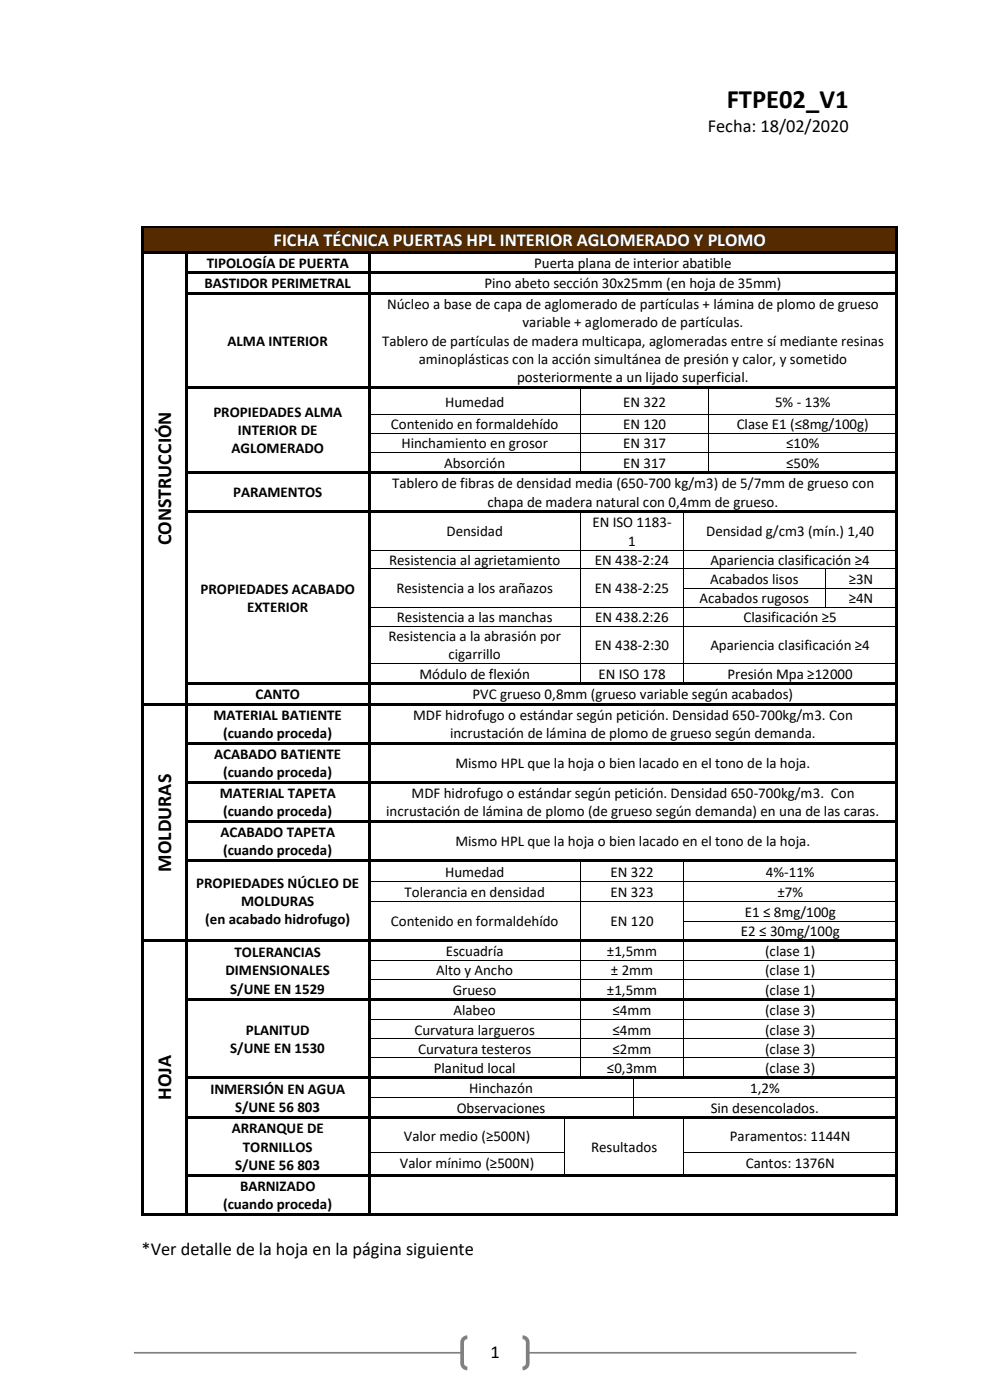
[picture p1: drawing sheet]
<svg xmlns="http://www.w3.org/2000/svg" width="210mm" height="297mm" viewBox="0 0 210 297" stroke-linecap="round" stroke-linejoin="round" font-family="sans-serif">
<path d="M28.4 287h153.3" fill="none" stroke="#808080" stroke-width=".35"/>
<path d="M98.5 283.9l.6-.2h11.7a1.1 1.1 0 0 1 1.2 1.1v4.4a1.1 1.1 0 0 1-1.2 1.1h-11.7a1.1 1.1 0 0 1-1.1-1.1v-4.4l.1-.4z" fill-rule="evenodd" fill="#fff"/>
<path d="M99.1 283.7a1.1 1.1 0 0 0-1.1 1.1v4.4a1.1 1.1 0 0 0 1.1 1.1M110.8 283.7a1.1 1.1 0 0 1 1.2 1.1v4.4a1.1 1.1 0 0 1-1.2 1.1" fill="none" stroke="#808080" stroke-width=".79" stroke-linecap="butt"/>
<g fill="#542a00">
<path d="M30.5 48.5h159.5v4.7h-159.5z" fill-rule="evenodd"/>
<path d="M32.2 48.5h156.1v4.7h-156.1z" fill-rule="evenodd"/>
</g>
<g fill="#000">
<path d="M30 47.9h.5v.6h-.5z" fill-rule="evenodd"/>
<path d="M30 47.9h.5v.5h-.5z" fill-rule="evenodd"/>
<path d="M30 48.5h.5v4.7h-.5z" fill-rule="evenodd"/>
<path d="M30 53.2h.5v.6h-.5z" fill-rule="evenodd"/>
<path d="M30 53.8h.5v3.8h-.5z" fill-rule="evenodd"/>
<path d="M30 57.6h.5v.6h-.5z" fill-rule="evenodd"/>
<path d="M30.5 47.9h159.5v.5h-159.5z" fill-rule="evenodd"/>
<path d="M30.5 53.2h8.8v.5h-8.8z" fill-rule="evenodd"/>
<path d="M39.3 53.7l.5 .1z" fill-rule="evenodd"/>
<path d="M39.3 53.2h.5v.5h-.5z" fill-rule="evenodd"/>
<path d="M39.3 53.8h.5v3.8h-.5z" fill-rule="evenodd"/>
<path d="M39.3 57.6h.5v.6h-.5z" fill-rule="evenodd"/>
<path d="M39.8 53.2h38.4v.5h-38.4z" fill-rule="evenodd"/>
<path d="M39.8 57.6h38.4v.5h-38.4z" fill-rule="evenodd"/>
<path d="M78.2 53.7l.5 .1z" fill-rule="evenodd"/>
<path d="M78.2 53.2h.5v.5h-.5z" fill-rule="evenodd"/>
<path d="M78.2 53.8h.5v3.8h-.5z" fill-rule="evenodd"/>
<path d="M78.2 57.6h.5v.6h-.5z" fill-rule="evenodd"/>
<path d="M78.7 53.2h111.3v.5h-111.3z" fill-rule="evenodd"/>
<path d="M78.7 57.6h111.3v.5h-111.3z" fill-rule="evenodd"/>
<path d="M190 47.9h.5v.6h-.5z" fill-rule="evenodd"/>
<path d="M190 47.9h.5v.5h-.5z" fill-rule="evenodd"/>
<path d="M190 48.5h.5v4.7h-.5z" fill-rule="evenodd"/>
<path d="M190 53.2h.5v.6h-.5z" fill-rule="evenodd"/>
<path d="M190 53.8h.5v3.8h-.5z" fill-rule="evenodd"/>
<path d="M190 57.6h.5v.6h-.5z" fill-rule="evenodd"/>
<path d="M30 58.2h.5v3.8h-.5z" fill-rule="evenodd"/>
<path d="M30 62h.5v.6h-.5z" fill-rule="evenodd"/>
<path d="M39.3 58.2h.5v3.8h-.5z" fill-rule="evenodd"/>
<path d="M39.3 62h.5v.6h-.5z" fill-rule="evenodd"/>
<path d="M39.8 62h38.4v.5h-38.4z" fill-rule="evenodd"/>
<path d="M78.2 58.2h.5v3.8h-.5z" fill-rule="evenodd"/>
<path d="M78.2 62h.5v.6h-.5z" fill-rule="evenodd"/>
<path d="M78.7 62h111.3v.5h-111.3z" fill-rule="evenodd"/>
<path d="M190 58.2h.5v3.8h-.5z" fill-rule="evenodd"/>
<path d="M190 62h.5v.6h-.5z" fill-rule="evenodd"/>
<path d="M30 62.6h.5v19.3h-.5z" fill-rule="evenodd"/>
<path d="M30 81.9h.5v.6h-.5z" fill-rule="evenodd"/>
<path d="M30 82.5h.5v5.3h-.5z" fill-rule="evenodd"/>
<path d="M30 87.8h.5v.2h-.5z" fill-rule="evenodd"/>
<path d="M30 88h.5v3.9h-.5z" fill-rule="evenodd"/>
<path d="M30 91.9h.5v.2h-.5z" fill-rule="evenodd"/>
<path d="M30 92.1h.5v3.9h-.5z" fill-rule="evenodd"/>
<path d="M30 96h.5v.1h-.5z" fill-rule="evenodd"/>
<path d="M39.3 62.6h.5v19.3h-.5z" fill-rule="evenodd"/>
<path d="M39.3 81.9h.5v.6h-.5z" fill-rule="evenodd"/>
<path d="M39.3 82.5h.5v5.3h-.5z" fill-rule="evenodd"/>
<path d="M39.3 87.8h.5v.2h-.5z" fill-rule="evenodd"/>
<path d="M39.3 88h.5v3.9h-.5z" fill-rule="evenodd"/>
<path d="M39.3 91.9h.5v.2h-.5z" fill-rule="evenodd"/>
<path d="M39.3 92.1h.5v3.9h-.5z" fill-rule="evenodd"/>
<path d="M39.3 96h.5v.1h-.5z" fill-rule="evenodd"/>
<path d="M39.8 81.9h38.4v.5h-38.4z" fill-rule="evenodd"/>
<path d="M78.2 62.6h.5v19.3h-.5z" fill-rule="evenodd"/>
<path d="M78.2 81.9h.5v.6h-.5z" fill-rule="evenodd"/>
<path d="M78.2 82.5h.5v5.3h-.5z" fill-rule="evenodd"/>
<path d="M78.2 87.8h.5v.2h-.5z" fill-rule="evenodd"/>
<path d="M78.2 88h.5v3.9h-.5z" fill-rule="evenodd"/>
<path d="M78.2 91.9h.5v.2h-.5z" fill-rule="evenodd"/>
<path d="M78.2 92.1h.5v3.9h-.5z" fill-rule="evenodd"/>
<path d="M78.2 96h.5v.1h-.5z" fill-rule="evenodd"/>
<path d="M78.7 81.9h44.3v.5h-44.3z" fill-rule="evenodd"/>
<path d="M123 82.4l.2 .1z" fill-rule="evenodd"/>
<path d="M123 81.9h.6v.5h-.6z" fill-rule="evenodd"/>
<path d="M123 87.8h.2v.2h-.2z" fill-rule="evenodd"/>
<path d="M123 91.9h.2v.2h-.2z" fill-rule="evenodd"/>
<path d="M123 96h.2v.1h-.2z" fill-rule="evenodd"/>
<path d="M123.6 81.9h26.7v.5h-26.7z" fill-rule="evenodd"/>
<path d="M150.3 82.4l.2 .1z" fill-rule="evenodd"/>
<path d="M150.3 81.9h.5v.5h-.5z" fill-rule="evenodd"/>
<path d="M150.3 87.8h.2v.2h-.2z" fill-rule="evenodd"/>
<path d="M150.3 91.9h.2v.2h-.2z" fill-rule="evenodd"/>
<path d="M150.3 96h.2v.1h-.2z" fill-rule="evenodd"/>
<path d="M150.8 81.9h39.2v.5h-39.2z" fill-rule="evenodd"/>
<path d="M190 62.6h.5v19.3h-.5z" fill-rule="evenodd"/>
<path d="M190 81.9h.5v.6h-.5z" fill-rule="evenodd"/>
<path d="M190 82.5h.5v5.3h-.5z" fill-rule="evenodd"/>
<path d="M190 87.8h.5v.2h-.5z" fill-rule="evenodd"/>
<path d="M190 88h.5v3.9h-.5z" fill-rule="evenodd"/>
<path d="M190 91.9h.5v.2h-.5z" fill-rule="evenodd"/>
<path d="M190 92.1h.5v3.9h-.5z" fill-rule="evenodd"/>
<path d="M190 96h.5v.1h-.5z" fill-rule="evenodd"/>
<path d="M30 96.1h.5v4h-.5z" fill-rule="evenodd"/>
<path d="M30 100.1h.5v.5h-.5z" fill-rule="evenodd"/>
<path d="M30 100.6h.5v7.7h-.5z" fill-rule="evenodd"/>
<path d="M30 108.3h.5v.6h-.5z" fill-rule="evenodd"/>
<path d="M30 108.9h.5v7.7h-.5z" fill-rule="evenodd"/>
<path d="M30 116.6h.5v.2h-.5z" fill-rule="evenodd"/>
<path d="M39.3 96.1h.5v4h-.5z" fill-rule="evenodd"/>
<path d="M39.3 100.1h.5v.5h-.5z" fill-rule="evenodd"/>
<path d="M39.3 100.6h.5v7.7h-.5z" fill-rule="evenodd"/>
<path d="M39.3 108.3h.5v.6h-.5z" fill-rule="evenodd"/>
<path d="M39.3 108.9h.5v7.7h-.5z" fill-rule="evenodd"/>
<path d="M39.3 116.6h.5v.2h-.5z" fill-rule="evenodd"/>
<path d="M39.8 100.1h38.4v.5h-38.4z" fill-rule="evenodd"/>
<path d="M39.8 108.3h38.4v.5h-38.4z" fill-rule="evenodd"/>
<path d="M78.2 96.1h.5v4h-.5z" fill-rule="evenodd"/>
<path d="M78.2 100.1h.5v.5h-.5z" fill-rule="evenodd"/>
<path d="M78.2 100.6h.5v7.7h-.5z" fill-rule="evenodd"/>
<path d="M78.2 108.3h.5v.6h-.5z" fill-rule="evenodd"/>
<path d="M78.2 108.9h.5v7.7h-.5z" fill-rule="evenodd"/>
<path d="M78.2 116.6h.5v.2h-.5z" fill-rule="evenodd"/>
<path d="M78.7 100.1h44.3v.5h-44.3z" fill-rule="evenodd"/>
<path d="M78.7 108.3h44.3v.5h-44.3z" fill-rule="evenodd"/>
<path d="M123 100.1h.6v.5h-.6z" fill-rule="evenodd"/>
<path d="M123 108.8l.2 .1z" fill-rule="evenodd"/>
<path d="M123 108.3h.6v.5h-.6z" fill-rule="evenodd"/>
<path d="M123 116.6h.2v.2h-.2z" fill-rule="evenodd"/>
<path d="M123.6 100.1h26.7v.5h-26.7z" fill-rule="evenodd"/>
<path d="M123.6 108.3h21.4v.5h-21.4z" fill-rule="evenodd"/>
<path d="M145 108.8l.1 .1z" fill-rule="evenodd"/>
<path d="M145 108.3h.5v.5h-.5z" fill-rule="evenodd"/>
<path d="M145 116.6h.1v.2h-.1z" fill-rule="evenodd"/>
<path d="M145.5 108.3h44.5v.5h-44.5z" fill-rule="evenodd"/>
<path d="M150.3 100.1h.5v.5h-.5z" fill-rule="evenodd"/>
<path d="M150.8 100.1h39.2v.5h-39.2z" fill-rule="evenodd"/>
<path d="M190 96.1h.5v4h-.5z" fill-rule="evenodd"/>
<path d="M190 100.1h.5v.5h-.5z" fill-rule="evenodd"/>
<path d="M190 100.6h.5v7.7h-.5z" fill-rule="evenodd"/>
<path d="M190 108.3h.5v.6h-.5z" fill-rule="evenodd"/>
<path d="M190 108.9h.5v7.7h-.5z" fill-rule="evenodd"/>
<path d="M190 116.6h.5v.2h-.5z" fill-rule="evenodd"/>
<path d="M30 116.8h.5v3.8h-.5z" fill-rule="evenodd"/>
<path d="M30 120.6h.5v.2h-.5z" fill-rule="evenodd"/>
<path d="M30 120.8h.5v3.9h-.5z" fill-rule="evenodd"/>
<path d="M30 124.7h.5v.2h-.5z" fill-rule="evenodd"/>
<path d="M30 124.9h.5v3.9h-.5z" fill-rule="evenodd"/>
<path d="M30 128.8h.5v.1h-.5z" fill-rule="evenodd"/>
<path d="M30 128.9h.5v3.9h-.5z" fill-rule="evenodd"/>
<path d="M30 132.8h.5v.2h-.5z" fill-rule="evenodd"/>
<path d="M39.3 116.8h.5v3.8h-.5z" fill-rule="evenodd"/>
<path d="M39.3 120.6h.5v.2h-.5z" fill-rule="evenodd"/>
<path d="M39.3 120.8h.5v3.9h-.5z" fill-rule="evenodd"/>
<path d="M39.3 124.7h.5v.2h-.5z" fill-rule="evenodd"/>
<path d="M39.3 124.9h.5v3.9h-.5z" fill-rule="evenodd"/>
<path d="M39.3 128.8h.5v.1h-.5z" fill-rule="evenodd"/>
<path d="M39.3 128.9h.5v3.9h-.5z" fill-rule="evenodd"/>
<path d="M39.3 132.8h.5v.2h-.5z" fill-rule="evenodd"/>
<path d="M78.2 116.8h.5v3.8h-.5z" fill-rule="evenodd"/>
<path d="M78.2 120.6h.5v.2h-.5z" fill-rule="evenodd"/>
<path d="M78.2 120.8h.5v3.9h-.5z" fill-rule="evenodd"/>
<path d="M78.2 124.7h.5v.2h-.5z" fill-rule="evenodd"/>
<path d="M78.2 124.9h.5v3.9h-.5z" fill-rule="evenodd"/>
<path d="M78.2 128.8h.5v.1h-.5z" fill-rule="evenodd"/>
<path d="M78.2 128.9h.5v3.9h-.5z" fill-rule="evenodd"/>
<path d="M78.2 132.8h.5v.2h-.5z" fill-rule="evenodd"/>
<path d="M123 120.6h.2v.2h-.2z" fill-rule="evenodd"/>
<path d="M123 124.7h.2v.2h-.2z" fill-rule="evenodd"/>
<path d="M123 128.8h.2v.1h-.2z" fill-rule="evenodd"/>
<path d="M123 132.8h.2v.2h-.2z" fill-rule="evenodd"/>
<path d="M145 120.6h.1v.2h-.1z" fill-rule="evenodd"/>
<path d="M145 124.7h.1v.2h-.1z" fill-rule="evenodd"/>
<path d="M145 128.8h.1v.1h-.1z" fill-rule="evenodd"/>
<path d="M145 132.8h.1v.2h-.1z" fill-rule="evenodd"/>
<path d="M175 120.6h.2v.2h-.2z" fill-rule="evenodd"/>
<path d="M175 124.7h.2v.2h-.2z" fill-rule="evenodd"/>
<path d="M175 128.8h.2v.1h-.2z" fill-rule="evenodd"/>
<path d="M190 116.8h.5v3.8h-.5z" fill-rule="evenodd"/>
<path d="M190 120.6h.5v.2h-.5z" fill-rule="evenodd"/>
<path d="M190 120.8h.5v3.9h-.5z" fill-rule="evenodd"/>
<path d="M190 124.7h.5v.2h-.5z" fill-rule="evenodd"/>
<path d="M190 124.9h.5v3.9h-.5z" fill-rule="evenodd"/>
<path d="M190 128.8h.5v.1h-.5z" fill-rule="evenodd"/>
<path d="M190 128.9h.5v3.9h-.5z" fill-rule="evenodd"/>
<path d="M190 132.8h.5v.2h-.5z" fill-rule="evenodd"/>
<path d="M30 133h.5v7.7h-.5z" fill-rule="evenodd"/>
<path d="M30 140.7h.5v.2h-.5z" fill-rule="evenodd"/>
<path d="M30 140.9h.5v3.9h-.5z" fill-rule="evenodd"/>
<path d="M30 144.8h.5v.5h-.5z" fill-rule="evenodd"/>
<path d="M30 145.3h.5v3.9h-.5z" fill-rule="evenodd"/>
<path d="M30 149.2h.5v.6h-.5z" fill-rule="evenodd"/>
<path d="M30 149.8h.5v7.7h-.5z" fill-rule="evenodd"/>
<path d="M30 157.5h.5v.5h-.5z" fill-rule="evenodd"/>
<path d="M30.5 149.2h8.8v.5h-8.8z" fill-rule="evenodd"/>
<path d="M39.3 133h.5v7.7h-.5z" fill-rule="evenodd"/>
<path d="M39.3 140.7h.5v.2h-.5z" fill-rule="evenodd"/>
<path d="M39.3 140.9h.5v3.9h-.5z" fill-rule="evenodd"/>
<path d="M39.3 144.8h.5v.5h-.5z" fill-rule="evenodd"/>
<path d="M39.3 145.3h.5v3.9h-.5z" fill-rule="evenodd"/>
<path d="M39.3 149.2h.5v.6h-.5z" fill-rule="evenodd"/>
<path d="M39.3 149.8h.5v7.7h-.5z" fill-rule="evenodd"/>
<path d="M39.3 157.5h.5v.5h-.5z" fill-rule="evenodd"/>
<path d="M39.8 144.8h38.4v.5h-38.4z" fill-rule="evenodd"/>
<path d="M39.8 149.2h38.4v.5h-38.4z" fill-rule="evenodd"/>
<path d="M39.8 157.5h38.4v.5h-38.4z" fill-rule="evenodd"/>
<path d="M78.2 133h.5v7.7h-.5z" fill-rule="evenodd"/>
<path d="M78.2 140.7h.5v.2h-.5z" fill-rule="evenodd"/>
<path d="M78.2 140.9h.5v3.9h-.5z" fill-rule="evenodd"/>
<path d="M78.2 144.8h.5v.5h-.5z" fill-rule="evenodd"/>
<path d="M78.2 145.3h.5v3.9h-.5z" fill-rule="evenodd"/>
<path d="M78.2 149.2h.5v.6h-.5z" fill-rule="evenodd"/>
<path d="M78.2 149.8h.5v7.7h-.5z" fill-rule="evenodd"/>
<path d="M78.2 157.5h.5v.5h-.5z" fill-rule="evenodd"/>
<path d="M78.7 144.8h44.3v.5h-44.3z" fill-rule="evenodd"/>
<path d="M78.7 149.2h111.3v.5h-111.3z" fill-rule="evenodd"/>
<path d="M78.7 157.5h111.3v.5h-111.3z" fill-rule="evenodd"/>
<path d="M123 140.7h.2v.2h-.2z" fill-rule="evenodd"/>
<path d="M123 144.8h.6v.5h-.6z" fill-rule="evenodd"/>
<path d="M123.6 144.8h21.4v.5h-21.4z" fill-rule="evenodd"/>
<path d="M145 140.7h.1v.2h-.1z" fill-rule="evenodd"/>
<path d="M145 144.8h.5v.5h-.5z" fill-rule="evenodd"/>
<path d="M145.5 144.8h44.5v.5h-44.5z" fill-rule="evenodd"/>
<path d="M190 133h.5v7.7h-.5z" fill-rule="evenodd"/>
<path d="M190 140.7h.5v.2h-.5z" fill-rule="evenodd"/>
<path d="M190 140.9h.5v3.9h-.5z" fill-rule="evenodd"/>
<path d="M190 144.8h.5v.5h-.5z" fill-rule="evenodd"/>
<path d="M190 145.3h.5v3.9h-.5z" fill-rule="evenodd"/>
<path d="M190 149.2h.5v.6h-.5z" fill-rule="evenodd"/>
<path d="M190 149.8h.5v7.7h-.5z" fill-rule="evenodd"/>
<path d="M190 157.5h.5v.5h-.5z" fill-rule="evenodd"/>
<path d="M30 158h.5v7.8h-.5z" fill-rule="evenodd"/>
<path d="M30 165.8h.5v.5h-.5z" fill-rule="evenodd"/>
<path d="M30 166.3h.5v7.7h-.5z" fill-rule="evenodd"/>
<path d="M30 174h.5v.6h-.5z" fill-rule="evenodd"/>
<path d="M39.3 158h.5v7.8h-.5z" fill-rule="evenodd"/>
<path d="M39.3 165.8h.5v.5h-.5z" fill-rule="evenodd"/>
<path d="M39.3 166.3h.5v7.7h-.5z" fill-rule="evenodd"/>
<path d="M39.3 174h.5v.6h-.5z" fill-rule="evenodd"/>
<path d="M39.8 165.8h38.4v.5h-38.4z" fill-rule="evenodd"/>
<path d="M39.8 174h38.4v.5h-38.4z" fill-rule="evenodd"/>
<path d="M78.2 158h.5v7.8h-.5z" fill-rule="evenodd"/>
<path d="M78.2 165.8h.5v.5h-.5z" fill-rule="evenodd"/>
<path d="M78.2 166.3h.5v7.7h-.5z" fill-rule="evenodd"/>
<path d="M78.2 174h.5v.6h-.5z" fill-rule="evenodd"/>
<path d="M78.7 165.8h111.3v.5h-111.3z" fill-rule="evenodd"/>
<path d="M78.7 174h111.3v.5h-111.3z" fill-rule="evenodd"/>
<path d="M190 158h.5v7.8h-.5z" fill-rule="evenodd"/>
<path d="M190 165.8h.5v.5h-.5z" fill-rule="evenodd"/>
<path d="M190 166.3h.5v7.7h-.5z" fill-rule="evenodd"/>
<path d="M190 174h.5v.6h-.5z" fill-rule="evenodd"/>
<path d="M30 174.6h.5v7.7h-.5z" fill-rule="evenodd"/>
<path d="M30 182.3h.5v.6h-.5z" fill-rule="evenodd"/>
<path d="M30 182.9h.5v4.1h-.5z" fill-rule="evenodd"/>
<path d="M30 187h.5v.1h-.5z" fill-rule="evenodd"/>
<path d="M30 187.1h.5v4.1h-.5z" fill-rule="evenodd"/>
<path d="M30 191.2h.5v.2h-.5z" fill-rule="evenodd"/>
<path d="M30 191.4h.5v3.9h-.5z" fill-rule="evenodd"/>
<path d="M30 195.3h.5v.2h-.5z" fill-rule="evenodd"/>
<path d="M30 195.5h.5v3.8h-.5z" fill-rule="evenodd"/>
<path d="M30 199.3h.5v.6h-.5z" fill-rule="evenodd"/>
<path d="M30.5 199.3h8.8v.5h-8.8z" fill-rule="evenodd"/>
<path d="M39.3 174.6h.5v7.7h-.5z" fill-rule="evenodd"/>
<path d="M39.3 182.3h.5v.6h-.5z" fill-rule="evenodd"/>
<path d="M39.3 182.9h.5v4.1h-.5z" fill-rule="evenodd"/>
<path d="M39.3 187h.5v.1h-.5z" fill-rule="evenodd"/>
<path d="M39.3 187.1h.5v4.1h-.5z" fill-rule="evenodd"/>
<path d="M39.3 191.2h.5v.2h-.5z" fill-rule="evenodd"/>
<path d="M39.3 191.4h.5v3.9h-.5z" fill-rule="evenodd"/>
<path d="M39.3 195.3h.5v.2h-.5z" fill-rule="evenodd"/>
<path d="M39.3 195.5h.5v3.8h-.5z" fill-rule="evenodd"/>
<path d="M39.3 199.3h.5v.6h-.5z" fill-rule="evenodd"/>
<path d="M39.8 182.3h38.4v.5h-38.4z" fill-rule="evenodd"/>
<path d="M39.8 199.3h38.4v.5h-38.4z" fill-rule="evenodd"/>
<path d="M78.2 174.6h.5v7.7h-.5z" fill-rule="evenodd"/>
<path d="M78.2 182.3h.5v.6h-.5z" fill-rule="evenodd"/>
<path d="M78.2 182.9h.5v4.1h-.5z" fill-rule="evenodd"/>
<path d="M78.2 187h.5v.1h-.5z" fill-rule="evenodd"/>
<path d="M78.2 187.1h.5v4.1h-.5z" fill-rule="evenodd"/>
<path d="M78.2 191.2h.5v.2h-.5z" fill-rule="evenodd"/>
<path d="M78.2 191.4h.5v3.9h-.5z" fill-rule="evenodd"/>
<path d="M78.2 195.3h.5v.2h-.5z" fill-rule="evenodd"/>
<path d="M78.2 195.5h.5v3.8h-.5z" fill-rule="evenodd"/>
<path d="M78.2 199.3h.5v.6h-.5z" fill-rule="evenodd"/>
<path d="M78.7 182.3h44.3v.5h-44.3z" fill-rule="evenodd"/>
<path d="M78.7 199.3h44.3v.5h-44.3z" fill-rule="evenodd"/>
<path d="M123 182.8l.2 .1z" fill-rule="evenodd"/>
<path d="M123 182.3h.6v.5h-.6z" fill-rule="evenodd"/>
<path d="M123 187h.2v.1h-.2z" fill-rule="evenodd"/>
<path d="M123 191.2h.2v.2h-.2z" fill-rule="evenodd"/>
<path d="M123 195.3h.2v.2h-.2z" fill-rule="evenodd"/>
<path d="M123 199.8l.2 .1z" fill-rule="evenodd"/>
<path d="M123 199.3h.6v.5h-.6z" fill-rule="evenodd"/>
<path d="M123.6 182.3h21.4v.5h-21.4z" fill-rule="evenodd"/>
<path d="M123.6 199.3h21.4v.5h-21.4z" fill-rule="evenodd"/>
<path d="M145 182.8l.1 .1z" fill-rule="evenodd"/>
<path d="M145 182.3h.5v.5h-.5z" fill-rule="evenodd"/>
<path d="M145 187h.1v.1h-.1z" fill-rule="evenodd"/>
<path d="M145 191.2h.1v.2h-.1z" fill-rule="evenodd"/>
<path d="M145 195.3h.1v.2h-.1z" fill-rule="evenodd"/>
<path d="M145 199.8l.1 .1z" fill-rule="evenodd"/>
<path d="M145 199.3h.5v.5h-.5z" fill-rule="evenodd"/>
<path d="M145.5 182.3h44.5v.5h-44.5z" fill-rule="evenodd"/>
<path d="M145.5 199.3h44.5v.5h-44.5z" fill-rule="evenodd"/>
<path d="M190 174.6h.5v7.7h-.5z" fill-rule="evenodd"/>
<path d="M190 182.3h.5v.6h-.5z" fill-rule="evenodd"/>
<path d="M190 182.9h.5v4.1h-.5z" fill-rule="evenodd"/>
<path d="M190 187h.5v.1h-.5z" fill-rule="evenodd"/>
<path d="M190 187.1h.5v4.1h-.5z" fill-rule="evenodd"/>
<path d="M190 191.2h.5v.2h-.5z" fill-rule="evenodd"/>
<path d="M190 191.4h.5v3.9h-.5z" fill-rule="evenodd"/>
<path d="M190 195.3h.5v.2h-.5z" fill-rule="evenodd"/>
<path d="M190 195.5h.5v3.8h-.5z" fill-rule="evenodd"/>
<path d="M190 199.3h.5v.6h-.5z" fill-rule="evenodd"/>
<path d="M30 199.9h.5v3.8h-.5z" fill-rule="evenodd"/>
<path d="M30 203.7h.5v.2h-.5z" fill-rule="evenodd"/>
<path d="M30 203.9h.5v3.9h-.5z" fill-rule="evenodd"/>
<path d="M30 207.8h.5v.2h-.5z" fill-rule="evenodd"/>
<path d="M30 208h.5v3.9h-.5z" fill-rule="evenodd"/>
<path d="M30 211.9h.5v.5h-.5z" fill-rule="evenodd"/>
<path d="M30 212.4h.5v3.9h-.5z" fill-rule="evenodd"/>
<path d="M30 216.3h.5v.1h-.5z" fill-rule="evenodd"/>
<path d="M39.3 199.9h.5v3.8h-.5z" fill-rule="evenodd"/>
<path d="M39.3 203.7h.5v.2h-.5z" fill-rule="evenodd"/>
<path d="M39.3 203.9h.5v3.9h-.5z" fill-rule="evenodd"/>
<path d="M39.3 207.8h.5v.2h-.5z" fill-rule="evenodd"/>
<path d="M39.3 208h.5v3.9h-.5z" fill-rule="evenodd"/>
<path d="M39.3 211.9h.5v.5h-.5z" fill-rule="evenodd"/>
<path d="M39.3 212.4h.5v3.9h-.5z" fill-rule="evenodd"/>
<path d="M39.3 216.3h.5v.1h-.5z" fill-rule="evenodd"/>
<path d="M39.8 211.9h38.4v.5h-38.4z" fill-rule="evenodd"/>
<path d="M78.2 199.9h.5v3.8h-.5z" fill-rule="evenodd"/>
<path d="M78.2 203.7h.5v.2h-.5z" fill-rule="evenodd"/>
<path d="M78.2 203.9h.5v3.9h-.5z" fill-rule="evenodd"/>
<path d="M78.2 207.8h.5v.2h-.5z" fill-rule="evenodd"/>
<path d="M78.2 208h.5v3.9h-.5z" fill-rule="evenodd"/>
<path d="M78.2 211.9h.5v.5h-.5z" fill-rule="evenodd"/>
<path d="M78.2 212.4h.5v3.9h-.5z" fill-rule="evenodd"/>
<path d="M78.2 216.3h.5v.1h-.5z" fill-rule="evenodd"/>
<path d="M78.7 211.9h44.3v.5h-44.3z" fill-rule="evenodd"/>
<path d="M123 203.7h.2v.2h-.2z" fill-rule="evenodd"/>
<path d="M123 207.8h.2v.2h-.2z" fill-rule="evenodd"/>
<path d="M123 212.4h.2z" fill-rule="evenodd"/>
<path d="M123 211.9h.6v.5h-.6z" fill-rule="evenodd"/>
<path d="M123 216.3h.2v.1h-.2z" fill-rule="evenodd"/>
<path d="M123.6 211.9h21.4v.5h-21.4z" fill-rule="evenodd"/>
<path d="M145 203.7h.1v.2h-.1z" fill-rule="evenodd"/>
<path d="M145 207.8h.1v.2h-.1z" fill-rule="evenodd"/>
<path d="M145 212.4h.1z" fill-rule="evenodd"/>
<path d="M145 211.9h.5v.5h-.5z" fill-rule="evenodd"/>
<path d="M145 216.3h.1v.1h-.1z" fill-rule="evenodd"/>
<path d="M145.5 211.9h44.5v.5h-44.5z" fill-rule="evenodd"/>
<path d="M190 199.9h.5v3.8h-.5z" fill-rule="evenodd"/>
<path d="M190 203.7h.5v.2h-.5z" fill-rule="evenodd"/>
<path d="M190 203.9h.5v3.9h-.5z" fill-rule="evenodd"/>
<path d="M190 207.8h.5v.2h-.5z" fill-rule="evenodd"/>
<path d="M190 208h.5v3.9h-.5z" fill-rule="evenodd"/>
<path d="M190 211.9h.5v.5h-.5z" fill-rule="evenodd"/>
<path d="M190 212.4h.5v3.9h-.5z" fill-rule="evenodd"/>
<path d="M190 216.3h.5v.1h-.5z" fill-rule="evenodd"/>
<path d="M30 216.4h.5v3.9h-.5z" fill-rule="evenodd"/>
<path d="M30 220.3h.5v.2h-.5z" fill-rule="evenodd"/>
<path d="M30 220.5h.5v3.8h-.5z" fill-rule="evenodd"/>
<path d="M30 224.3h.5v.2h-.5z" fill-rule="evenodd"/>
<path d="M30 224.5h.5v3.9h-.5z" fill-rule="evenodd"/>
<path d="M30 228.4h.5v.6h-.5z" fill-rule="evenodd"/>
<path d="M30 229h.5v3.8h-.5z" fill-rule="evenodd"/>
<path d="M30 232.8h.5v.2h-.5z" fill-rule="evenodd"/>
<path d="M30 233h.5v3.9h-.5z" fill-rule="evenodd"/>
<path d="M30 236.9h.5v.5h-.5z" fill-rule="evenodd"/>
<path d="M39.3 216.4h.5v3.9h-.5z" fill-rule="evenodd"/>
<path d="M39.3 220.3h.5v.2h-.5z" fill-rule="evenodd"/>
<path d="M39.3 220.5h.5v3.8h-.5z" fill-rule="evenodd"/>
<path d="M39.3 224.3h.5v.2h-.5z" fill-rule="evenodd"/>
<path d="M39.3 224.5h.5v3.9h-.5z" fill-rule="evenodd"/>
<path d="M39.3 228.4h.5v.6h-.5z" fill-rule="evenodd"/>
<path d="M39.3 229h.5v3.8h-.5z" fill-rule="evenodd"/>
<path d="M39.3 232.8h.5v.2h-.5z" fill-rule="evenodd"/>
<path d="M39.3 233h.5v3.9h-.5z" fill-rule="evenodd"/>
<path d="M39.3 236.9h.5v.5h-.5z" fill-rule="evenodd"/>
<path d="M39.8 228.4h38.4v.5h-38.4z" fill-rule="evenodd"/>
<path d="M39.8 236.9h38.4v.5h-38.4z" fill-rule="evenodd"/>
<path d="M78.2 216.4h.5v3.9h-.5z" fill-rule="evenodd"/>
<path d="M78.2 220.3h.5v.2h-.5z" fill-rule="evenodd"/>
<path d="M78.2 220.5h.5v3.8h-.5z" fill-rule="evenodd"/>
<path d="M78.2 224.3h.5v.2h-.5z" fill-rule="evenodd"/>
<path d="M78.2 224.5h.5v3.9h-.5z" fill-rule="evenodd"/>
<path d="M78.2 228.4h.5v.6h-.5z" fill-rule="evenodd"/>
<path d="M78.2 229h.5v3.8h-.5z" fill-rule="evenodd"/>
<path d="M78.2 232.8h.5v.2h-.5z" fill-rule="evenodd"/>
<path d="M78.2 233h.5v3.9h-.5z" fill-rule="evenodd"/>
<path d="M78.2 236.9h.5v.5h-.5z" fill-rule="evenodd"/>
<path d="M78.7 228.4h44.3v.5h-44.3z" fill-rule="evenodd"/>
<path d="M78.7 236.9h41v.5h-41z" fill-rule="evenodd"/>
<path d="M119.7 237.4h.2z" fill-rule="evenodd"/>
<path d="M119.7 236.9h.6v.5h-.6z" fill-rule="evenodd"/>
<path d="M120.3 236.9h13.9v.5h-13.9z" fill-rule="evenodd"/>
<path d="M123 220.3h.2v.2h-.2z" fill-rule="evenodd"/>
<path d="M123 224.3h.2v.2h-.2z" fill-rule="evenodd"/>
<path d="M123 228.4h.6v.5h-.6z" fill-rule="evenodd"/>
<path d="M123.6 228.4h10.6v.5h-10.6z" fill-rule="evenodd"/>
<path d="M134.2 228.9l.2 .1z" fill-rule="evenodd"/>
<path d="M134.2 228.4h.5v.5h-.5z" fill-rule="evenodd"/>
<path d="M134.2 232.8h.2v.2h-.2z" fill-rule="evenodd"/>
<path d="M134.2 236.9h.5v.5h-.5z" fill-rule="evenodd"/>
<path d="M134.7 228.4h10.3v.5h-10.3z" fill-rule="evenodd"/>
<path d="M134.7 236.9h10.3v.5h-10.3z" fill-rule="evenodd"/>
<path d="M145 220.3h.1v.2h-.1z" fill-rule="evenodd"/>
<path d="M145 224.3h.1v.2h-.1z" fill-rule="evenodd"/>
<path d="M145 228.4h.5v.5h-.5z" fill-rule="evenodd"/>
<path d="M145 237.4h.1z" fill-rule="evenodd"/>
<path d="M145 236.9h.5v.5h-.5z" fill-rule="evenodd"/>
<path d="M145.5 228.4h44.5v.5h-44.5z" fill-rule="evenodd"/>
<path d="M145.5 236.9h44.5v.5h-44.5z" fill-rule="evenodd"/>
<path d="M190 216.4h.5v3.9h-.5z" fill-rule="evenodd"/>
<path d="M190 220.3h.5v.2h-.5z" fill-rule="evenodd"/>
<path d="M190 220.5h.5v3.8h-.5z" fill-rule="evenodd"/>
<path d="M190 224.3h.5v.2h-.5z" fill-rule="evenodd"/>
<path d="M190 224.5h.5v3.9h-.5z" fill-rule="evenodd"/>
<path d="M190 228.4h.5v.6h-.5z" fill-rule="evenodd"/>
<path d="M190 229h.5v3.8h-.5z" fill-rule="evenodd"/>
<path d="M190 232.8h.5v.2h-.5z" fill-rule="evenodd"/>
<path d="M190 233h.5v3.9h-.5z" fill-rule="evenodd"/>
<path d="M190 236.9h.5v.5h-.5z" fill-rule="evenodd"/>
<path d="M30 237.4h.5v7h-.5z" fill-rule="evenodd"/>
<path d="M30 244.4h.5v.2h-.5z" fill-rule="evenodd"/>
<path d="M30 244.6h.5v4.4h-.5z" fill-rule="evenodd"/>
<path d="M30 249h.5v.6h-.5z" fill-rule="evenodd"/>
<path d="M30 249.6h.5v7.7h-.5z" fill-rule="evenodd"/>
<path d="M30 257.3h.5v.5h-.5z" fill-rule="evenodd"/>
<path d="M30 257.3h.5v.5h-.5z" fill-rule="evenodd"/>
<path d="M30.5 257.3h8.8v.5h-8.8z" fill-rule="evenodd"/>
<path d="M39.3 237.4h.5v7h-.5z" fill-rule="evenodd"/>
<path d="M39.3 244.4h.5v.2h-.5z" fill-rule="evenodd"/>
<path d="M39.3 244.6h.5v4.4h-.5z" fill-rule="evenodd"/>
<path d="M39.3 249h.5v.6h-.5z" fill-rule="evenodd"/>
<path d="M39.3 249.6h.5v7.7h-.5z" fill-rule="evenodd"/>
<path d="M39.3 257.3h.5v.5h-.5z" fill-rule="evenodd"/>
<path d="M39.8 249h38.4v.5h-38.4z" fill-rule="evenodd"/>
<path d="M39.8 257.3h38.4v.5h-38.4z" fill-rule="evenodd"/>
<path d="M78.2 237.4h.5v7h-.5z" fill-rule="evenodd"/>
<path d="M78.2 244.4h.5v.2h-.5z" fill-rule="evenodd"/>
<path d="M78.2 244.6h.5v4.4h-.5z" fill-rule="evenodd"/>
<path d="M78.2 249h.5v.6h-.5z" fill-rule="evenodd"/>
<path d="M78.2 249.6h.5v7.7h-.5z" fill-rule="evenodd"/>
<path d="M78.2 257.3h.5v.5h-.5z" fill-rule="evenodd"/>
<path d="M78.7 249h41v.5h-41z" fill-rule="evenodd"/>
<path d="M78.7 257.3h111.3v.5h-111.3z" fill-rule="evenodd"/>
<path d="M119.7 244.4h.2v.2h-.2z" fill-rule="evenodd"/>
<path d="M119.7 249h.6v.5h-.6z" fill-rule="evenodd"/>
<path d="M120.3 249h24.7v.5h-24.7z" fill-rule="evenodd"/>
<path d="M145 244.4h.1v.2h-.1z" fill-rule="evenodd"/>
<path d="M145 249h.5v.5h-.5z" fill-rule="evenodd"/>
<path d="M145.5 249h44.5v.5h-44.5z" fill-rule="evenodd"/>
<path d="M190 237.4h.5v7h-.5z" fill-rule="evenodd"/>
<path d="M190 244.4h.5v.2h-.5z" fill-rule="evenodd"/>
<path d="M190 244.6h.5v4.4h-.5z" fill-rule="evenodd"/>
<path d="M190 249h.5v.6h-.5z" fill-rule="evenodd"/>
<path d="M190 249.6h.5v7.7h-.5z" fill-rule="evenodd"/>
<path d="M190 257.3h.5v.5h-.5z" fill-rule="evenodd"/>
<path d="M190 257.3h.5v.5h-.5z" fill-rule="evenodd"/>
</g>
<path d="M30.5 48.5h159.5" fill="none" stroke="#542a00" stroke-width=".21"/>
<g fill="none" stroke="#000" stroke-width=".21">
<path d="M78.7 87.9h44.3M78.7 92h44.3M78.7 96.1h44.3M123.1 82.5v5.3M123.1 88v3.9M123.1 92.1v3.9M123.1 96.1v4M123.2 87.9h27.1M123.2 92h27.1M123.2 96.1h27.1M150.4 82.5v5.3M150.4 88v3.9"/>
<path d="M150.4 92.1v3.9M150.4 96.1v4M150.5 87.9h39.5M150.5 92h39.5M150.5 96.1h39.5M78.7 116.7h44.3M123.1 108.9v7.7M123.1 116.8v3.8M123.2 116.7h21.8M145.1 108.9v7.7M145.1 116.8v3.8M145.1 116.7h44.9"/>
<path d="M78.7 120.7h44.3M78.7 128.8h44.3M78.7 132.9h44.3M123.1 120.8v3.9M123.1 124.9v3.9M123.1 128.9v3.9M123.1 133v7.7M123.2 120.7h21.8M123.2 128.8h21.8M123.2 132.9h21.8M145.1 120.8v3.9M145.1 124.9v3.9"/>
<path d="M145.1 128.9v3.9M145.1 133v7.7M145.1 120.7h29.9M145.1 124.8h29.9M145.1 128.8h29.9M145.1 132.9h44.9M175.1 120.8v3.9M175.1 124.9v3.9M175.2 120.7h14.8M175.2 124.8h14.8M175.2 128.8h14.8M78.7 140.8h44.3"/>
<path d="M123.1 140.9v3.9M123.2 140.8h21.8M145.1 140.9v3.9M145.1 140.8h44.9M78.7 187.1h44.3M78.7 191.3h44.3M123.1 182.9v4.1M123.1 187.1v4.1M123.1 191.4v3.9M123.1 195.5v3.8M123.1 199.9v3.8M123.2 187.1h21.8"/>
<path d="M123.2 191.3h21.8M145.1 182.9v4.1M145.1 187.1v4.1M145.1 191.4v3.9M145.1 195.5v3.8M145.1 199.9v3.8M145.1 187.1h44.9M145.1 191.3h44.9M145.1 195.4h44.9M78.7 203.8h44.3M78.7 207.9h44.3M78.7 216.3h44.3"/>
<path d="M123.1 203.9v3.9M123.1 208v3.9M123.1 212.4v3.9M123.1 216.4v3.9M123.2 203.8h21.8M123.2 207.9h21.8M123.2 216.3h21.8M145.1 203.9v3.9M145.1 208v3.9M145.1 212.4v3.9M145.1 216.4v3.9M145.1 203.8h44.9"/>
<path d="M145.1 207.9h44.9M145.1 216.3h44.9M78.7 220.4h44.3M78.7 224.4h44.3M78.7 232.9h55.5M119.8 237.4v7M123.1 220.5v3.8M123.1 224.5v3.9M123.2 220.4h21.8M123.2 224.4h21.8M134.3 229v3.8M134.3 233v3.9"/>
<path d="M134.4 232.9h55.6M145.1 220.5v3.8M145.1 224.5v3.9M145.1 237.4v7M145.1 220.4h44.9M145.1 224.4h44.9M78.7 244.5h41M119.8 244.6v4.4M145.1 244.6v4.4M145.1 244.5h44.9"/>
</g>
<text font-size="5.6" x="154.2" y="22.9">FTPE02_V1</text>
<g font-size="4.2">
<text x="36.3" y="115.7" transform="rotate(-90 36.3 115.7)">CONSTRUCCIÓN</text>
<text x="36.3" y="184.9" transform="rotate(-90 36.3 184.9)">MOLDURAS</text>
<text x="36.3" y="233.4" transform="rotate(-90 36.3 233.4)">HOJA</text>
</g>
<g font-size="3.9">
<text x="150.1" y="28.1">Fecha: 18/02/2020</text>
<text x="30" y="266.3">*Ver detalle de la hoja en la página siguiente</text>
<text x="104" y="288.1">1</text>
</g>
<text font-size="3.9" fill="#fff" x="58" y="52.2">FICHA TÉCNICA PUERTAS HPL INTERIOR AGLOMERADO Y PLOMO</text>
<g font-size="3.2">
<text x="43.9" y="56.8">TIPOLOGÍA DE PUERTA</text>
<text x="113.3" y="56.8">Puerta plana de interior abatible</text>
<text x="43.4" y="61.2">BASTIDOR PERIMETRAL</text>
<text x="82.1" y="65.6">Núcleo a base de capa de aglomerado de partículas + lámina de plomo de grueso</text>
<text x="102.8" y="61.2">Pino abeto sección 30x25mm (en hoja de 35mm)</text>
<text x="110.8" y="69.4">variable + aglomerado de partículas.</text>
<text x="48.3" y="73.3">ALMA INTERIOR</text>
<text x="81" y="73.3">Tablero de partículas de madera multicapa, aglomeradas entre sí mediante resinas</text>
<text x="88.8" y="77.2">aminoplásticas con la acción simultánea de presión y calor, y sometido</text>
<text x="109.7" y="81.1">posteriormente a un lijado superficial.</text>
<text x="45.3" y="88.4">PROPIEDADES ALMA</text>
<text x="94.4" y="86.2">Humedad</text>
<text x="132.2" y="86.2">EN 322</text>
<text x="164.4" y="86.2">5% - 13%</text>
<text x="50.5" y="92.3">INTERIOR DE</text>
<text x="82.9" y="91.1">Contenido en formaldehído</text>
<text x="85.1" y="95.1">Hinchamiento en grosor</text>
<text x="132.2" y="91.1">EN 120</text>
<text x="132.2" y="95.1">EN 317</text>
<text x="156.3" y="91.1">Clase E1 (≤8mg/100g)</text>
<text x="166.8" y="95.1">≤10%</text>
<text x="49.1" y="96.2">AGLOMERADO</text>
<text x="94.3" y="99.2">Absorción</text>
<text x="132.2" y="99.2">EN 317</text>
<text x="166.8" y="99.2">≤50%</text>
<text x="49.5" y="105.5">PARAMENTOS</text>
<text x="83.2" y="103.6">Tablero de fibras de densidad media (650-700 kg/m3) de 5/7mm de grueso con</text>
<text x="103.4" y="107.5">chapa de madera natural con 0,4mm de grueso.</text>
<text x="94.7" y="113.8">Densidad</text>
<text x="125.7" y="111.9">EN ISO 1183-</text>
<text x="149.8" y="113.8">Densidad g/cm3 (mín.) 1,40</text>
<text x="82.5" y="119.8">Resistencia al agrietamiento</text>
<text x="126.2" y="119.8">EN 438-2:24</text>
<text x="133.3" y="115.8">1</text>
<text x="150.7" y="119.8">Apariencia clasificación ≥4</text>
<text x="42.6" y="126">PROPIEDADES ACABADO</text>
<text x="84.1" y="125.9">Resistencia a los arañazos</text>
<text x="126.2" y="125.9">EN 438-2:25</text>
<text x="150.6" y="123.8">Acabados lisos</text>
<text x="180" y="123.8">≥3N</text>
<text x="52.4" y="129.9">EXTERIOR</text>
<text x="84.2" y="132">Resistencia a las manchas</text>
<text x="126.3" y="132">EN 438.2:26</text>
<text x="148.4" y="127.9">Acabados rugosos</text>
<text x="157.7" y="132">Clasificación ≥5</text>
<text x="180" y="127.9">≥4N</text>
<text x="82.4" y="136">Resistencia a la abrasión por</text>
<text x="126.2" y="137.9">EN 438-2:30</text>
<text x="150.7" y="137.9">Apariencia clasificación ≥4</text>
<text x="89" y="144">Módulo de flexión</text>
<text x="95.1" y="139.9">cigarrillo</text>
<text x="127" y="144">EN ISO 178</text>
<text x="154.3" y="144">Presión Mpa ≥12000</text>
<text x="54.2" y="148.4">CANTO</text>
<text x="100.2" y="148.4">PVC grueso 0,8mm (grueso variable según acabados)</text>
<text x="45.3" y="152.8">MATERIAL BATIENTE</text>
<text x="87.6" y="152.8">MDF hidrofugo o estándar según petición. Densidad 650-700kg/m3. Con</text>
<text x="45.4" y="161">ACABADO BATIENTE</text>
<text x="47.3" y="156.6">(cuando proceda)</text>
<text x="95.5" y="156.6">incrustación de lámina de plomo de grueso según demanda.</text>
<text x="47.3" y="164.9">(cuando proceda)</text>
<text x="96.6" y="163">Mismo HPL que la hoja o bien lacado en el tono de la hoja.</text>
<text x="46.6" y="169.3">MATERIAL TAPETA</text>
<text x="47.3" y="173.2">(cuando proceda)</text>
<text x="81.9" y="173.2">incrustación de lámina de plomo (de grueso según demanda) en una de las caras.</text>
<text x="87.3" y="169.3">MDF hidrofugo o estándar según petición. Densidad 650-700kg/m3. Con</text>
<text x="46.8" y="177.6">ACABADO TAPETA</text>
<text x="96.6" y="179.5">Mismo HPL que la hoja o bien lacado en el tono de la hoja.</text>
<text x="47.3" y="181.5">(cuando proceda)</text>
<text x="94.4" y="186">Humedad</text>
<text x="129.5" y="186">EN 322</text>
<text x="162.5" y="186">4%-11%</text>
<text x="41.6" y="188.3">PROPIEDADES NÚCLEO DE</text>
<text x="85.8" y="190.3">Tolerancia en densidad</text>
<text x="129.5" y="190.3">EN 323</text>
<text x="164.9" y="190.3">±7%</text>
<text x="43.5" y="196.1">(en acabado hidrofugo)</text>
<text x="51.1" y="192.2">MOLDURAS</text>
<text x="82.9" y="196.5">Contenido en formaldehído</text>
<text x="129.5" y="196.5">EN 120</text>
<text x="158" y="194.5">E1 ≤ 8mg/100g</text>
<text x="49.7" y="203.1">TOLERANCIAS</text>
<text x="94.5" y="202.9">Escuadría</text>
<text x="128.8" y="202.9">±1,5mm</text>
<text x="157.2" y="198.5">E2 ≤ 30mg/100g</text>
<text x="162.3" y="202.9">(clase 1)</text>
<text x="47.8" y="207">DIMENSIONALES</text>
<text x="92.5" y="207">Alto y Ancho</text>
<text x="129.6" y="207">± 2mm</text>
<text x="162.3" y="207">(clase 1)</text>
<text x="48.9" y="210.8">S/UNE EN 1529</text>
<text x="96.1" y="211">Grueso</text>
<text x="96.2" y="215.4">Alabeo</text>
<text x="128.8" y="211">±1,5mm</text>
<text x="129.9" y="215.4">≤4mm</text>
<text x="162.3" y="211">(clase 1)</text>
<text x="162.3" y="215.4">(clase 3)</text>
<text x="52.2" y="219.6">PLANITUD</text>
<text x="87.9" y="219.5">Curvatura largueros</text>
<text x="129.9" y="219.5">≤4mm</text>
<text x="162.3" y="219.5">(clase 3)</text>
<text x="48.9" y="223.4">S/UNE EN 1530</text>
<text x="88.7" y="223.5">Curvatura testeros</text>
<text x="92" y="227.6">Planitud local</text>
<text x="128.8" y="227.6">≤0,3mm</text>
<text x="129.9" y="223.5">≤2mm</text>
<text x="162.3" y="223.5">(clase 3)</text>
<text x="162.3" y="227.6">(clase 3)</text>
<text x="44.6" y="232.1">INMERSIÓN EN AGUA</text>
<text x="99.5" y="232">Hinchazón</text>
<text x="159.1" y="232">1,2%</text>
<text x="49.9" y="236">S/UNE 56 803</text>
<text x="96.9" y="236">Observaciones</text>
<text x="150.8" y="236">Sin desencolados.</text>
<text x="49.2" y="240.4">ARRANQUE DE</text>
<text x="51.5" y="244.3">TORNILLOS</text>
<text x="85.7" y="242">Valor medio (≥500N)</text>
<text x="125.4" y="244.3">Resultados</text>
<text x="154.8" y="242">Paramentos: 1144N</text>
<text x="49.9" y="248.2">S/UNE 56 803</text>
<text x="84.8" y="247.9">Valor mínimo (≥500N)</text>
<text x="158.2" y="247.9">Cantos: 1376N</text>
<text x="47.3" y="256.5">(cuando proceda)</text>
<text x="50.9" y="252.6">BARNIZADO</text>
</g>
</svg>
